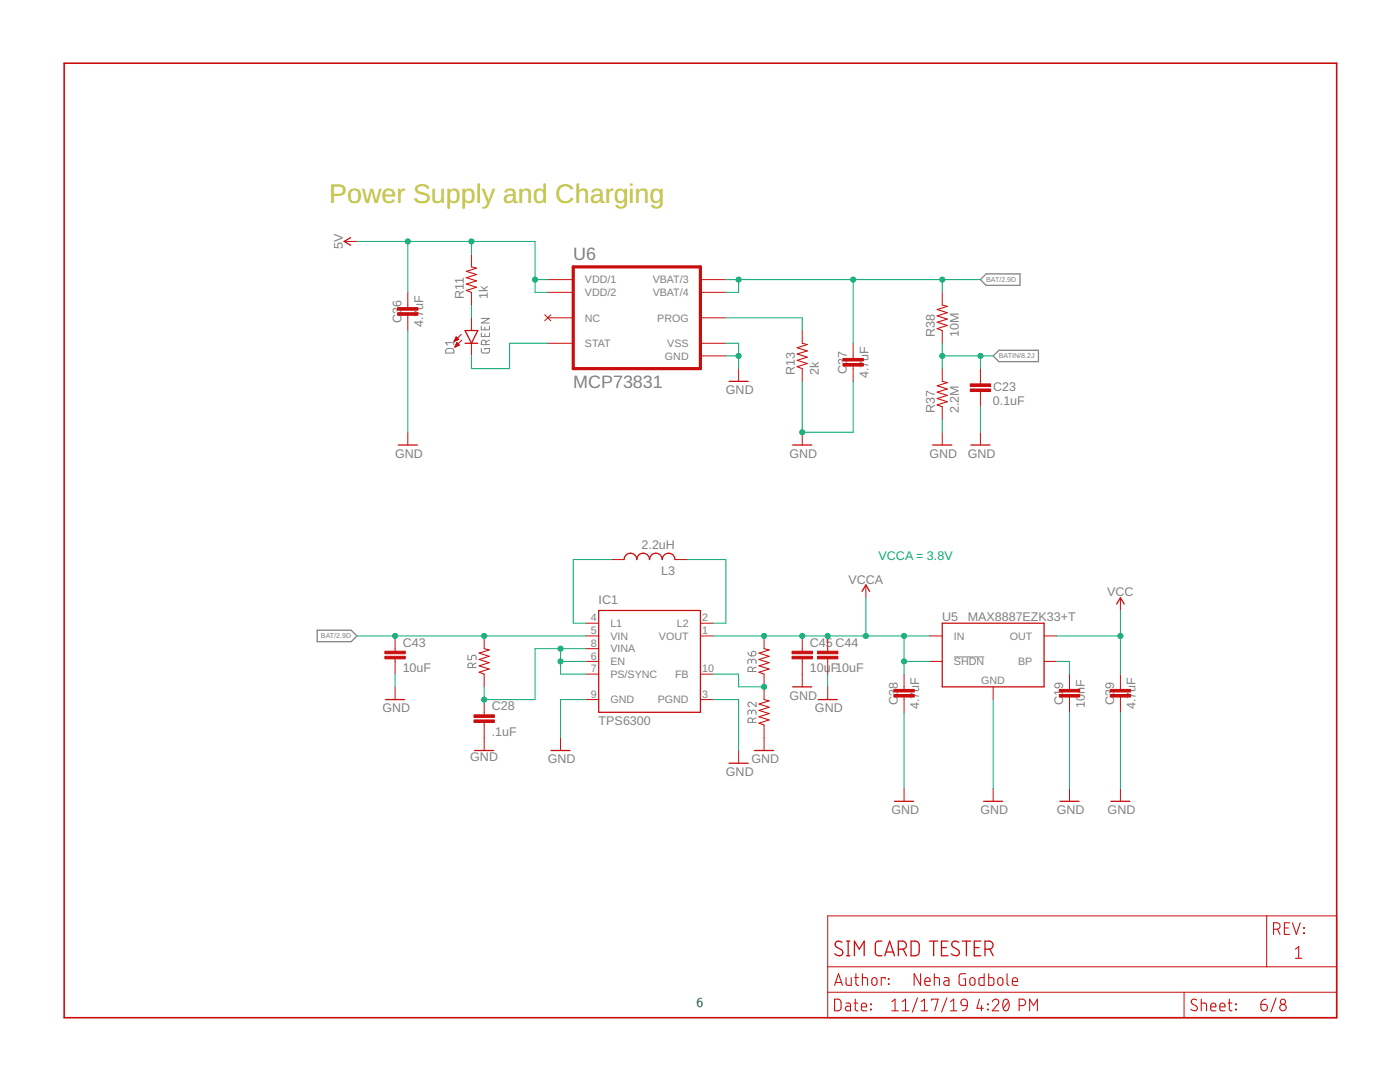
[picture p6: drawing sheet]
<svg xmlns="http://www.w3.org/2000/svg" width="279mm" height="216mm" viewBox="0 0 279 216" stroke-linecap="round" stroke-linejoin="round" font-family="sans-serif">
<g fill="none" stroke="#808080" stroke-width=".2">
<path d="M89.1 69.7l.3-.2 .9 .1 .3 .2v.6h-1.7zM90.6 67.9v.9M90.6 68.4h-1.7l.4 .4M96.1 69.5v.6l.2 .3h1.2l.2-.2v-.7h-.9v.3M96.1 65.1v.7h1.6v-.7M96.1 66.4v.8h1.6v-.8M96.1 63.5h1.6l-1.6 1h1.6M96.8 65.3v.5M96.8 66.6v.6M97 68.8v-.5a.46 .46 0 0 0-.5-.4 .46 .46 0 0 0-.4 .4v.5h1.6M97.7 67.9l-.7 .3M93.4 130.7v.9h.7v-.5a.47 .47 0 0 1 .5-.4 .47 .47 0 0 1 .4 .4v.5"/>
<path d="M94.3 133.2v-.5a.46 .46 0 0 0-.5-.4 .46 .46 0 0 0-.4 .4v.5h1.6M95 132.3l-.7 .4M149.3 130.1l.1 .5 .6 .3M150 132a.46 .46 0 0 1 .4-.5 .46 .46 0 0 1 .5 .5v.4M150 132.2v-.3a.36 .36 0 0 0-.4-.4 .36 .36 0 0 0-.3 .4v.5M150.1 130.1a.47 .47 0 0 1 .7 .1 .47 .47 0 0 1-.4 .7h-.4zM150.2 134v-.5a.46 .46 0 0 0-.5-.4 .46 .46 0 0 0-.4 .4v.5h1.6M150.9 133.1l-.7 .3M190.4 131.1h6M150 142.1a.46 .46 0 0 1 .4-.4 .46 .46 0 0 1 .5 .4v.5M150 142.4v-.4a.36 .36 0 0 0-.4-.3 .36 .36 0 0 0-.3 .3v.6M150.2 144.1v-.4a.46 .46 0 0 0-.5-.5 .46 .46 0 0 0-.4 .5v.4h1.6"/>
<path d="M150.9 140.1v.9l-.9-.7a.44 .44 0 0 0-.7 .1 .44 .44 0 0 0 .3 .6M150.9 143.2l-.7 .4"/>
</g>
<path d="M196.8 54.7h6.8v2.2h-6.8l-1.1-1.1zM198.2 71l1.1-1.1h7.9v2.3h-7.9zM63.3 125.8h6.8l1.1 1.1-1.1 1.1h-6.8z" fill="none" stroke="#808080" stroke-width=".25"/>
<g fill="none" stroke="#c90d0c" stroke-width=".21">
<path d="M94.1 53.3l1 .2-2 .6 2 .7-2 .6 2 .6-2 .7 2 .6-2 .7 1 .3M160.1 68.5l1 .2-2 .7 2 .6-2 .6 2 .7-2 .6 2 .6-2 .7 1 .4M188 60.9l1.1 .2-2.1 .7 2.1 .6-2.1 .6 2.1 .7-2.1 .6 2.1 .6-2.1 .7 1 .4M188 76.1l1.1 .2-2.1 .7 2.1 .6-2.1 .7 2.1 .6-2.1 .6 2.1 .7-2.1 .6 1 .4M96.6 129.4l1 .3-2 .6 2 .7-2 .6 2 .6-2 .7 2 .6-2 .6 1 .4M152.5 129.4l1 .3-2 .6 2 .7-2 .6 2 .6-2 .7 2 .6-2 .6 1 .4M152.5 139.6l1 .2-2 .7 2 .6-2 .7 2 .6-2 .6 2 .7-2 .6 1 .4M166.6 199.4h.8l.4 .4v1.5l-.4 .4h-.8zM166.6 196.6l.7-2.3 .8 2.3M166.8 196h1.1M168.8 195.1l.1 1.3 .3 .2h.7v-1.5M170.6 195.1h.7"/>
<path d="M170.7 199.4v2.1l.2 .2h.3M170.8 194.3v1.9l.2 .4h.3M172.1 195.1l.9 .1 .1 1.4M172.1 194.3v2.3M174.1 195.2l.5-.1a.92 .92 0 0 1 .2 1.5h-.4l-.4-.3zM176.7 195.3v-.2h-.8v1.5M177.3 195.3l.1 .1zM177.3 196.3l.1 .1zM178 199.9l.6-.5v2.3M180.1 199.9l.6-.5v2.3M183.1 199.1l-1 2.9M183.7 194.3v2.3l-1.3-2.3v2.3"/>
<path d="M183.8 199.9l.7-.5v2.3M184.6 195.8h1a.54 .54 0 0 0-.4-.7 .54 .54 0 0 0-.6 .5l.1 .9 .9 .1M185.9 199.6v-.2h1.3l-.6 2.3M186.5 195.1l.9 .1 .1 1.4M186.5 194.3v2.3M188.5 195.1h.6l.3 .4v1.1h-.6a.46 .46 0 0 1-.5-.4 .46 .46 0 0 1 .5-.5h.6M189 199.1l-1.1 2.9M189.7 199.9l.6-.5v2.3M191.9 199.6a.64 .64 0 0 1 .7-.2 .64 .64 0 0 1 .5 .6v.7h-.8a.62 .62 0 0 1-.4-1.1zM192.7 194.3h-1l-.2 .3-.1 1.5 .2 .4 1.1 .1v-1.3h-.4M193.7 195.2l.5-.1a.92 .92 0 0 1 .1 1.5h-.3l-.4-.3zM195.5 199.4l-.5 1.8h1.3"/>
<path d="M196.4 194.3v2.3h-.8l-.2-.2v-1.1l.2-.2h.8M197.3 194.3v2.3h.8l.2-.2v-1.1l-.2-.2h-.8M198 199.9a.64 .64 0 0 1 1-.5 .64 .64 0 0 1 .1 1l-1.1 1.3h1.3M199.2 195.2l.5-.1a.92 .92 0 0 1 .2 1.5h-.3l-.4-.3zM200.4 199.6a.53 .53 0 0 1 .6-.2 .53 .53 0 0 1 .3 .6 1.34 1.34 0 0 1-.5 1.7 1.4 1.4 0 0 1-.4-2.1zM201 194.3v1.9l.1 .3 .3 .1M201.3 199.9l-1.1 1.3M202 195.8h1.1a.54 .54 0 0 0-.4-.7 .54 .54 0 0 0-.7 .5l.2 .9 .9 .1M238.8 199.6a.58 .58 0 0 0-.8-.1 .58 .58 0 0 0 0 .8l.7 .4a.58 .58 0 0 1 .1 .9 .58 .58 0 0 1-.9-.1l-.2-.1M239.7 199.4v2.3M245.3 199.4l.1 2.1 .2 .2h.3M252.7 199.4l-.8 .3-.3 .7"/>
<path d="M254.2 185.4h.6a.65 .65 0 0 0 .7-.6 .65 .65 0 0 0-.7-.7h-.6v2.4M254.7 199.1l-1.1 2.9M255 185.4l.5 1.1M256.3 185.2h.8M257.4 184.1h-1.1v2.4h1.1M257.9 184.1l.8 2.4 .8-2.4M258.5 189.4l.7-.5v2.3M258.5 191.2h1.3M260.2 185.1l.1 .1zM260.2 186.1l.1 .2zM168.8 200.2h.7l.2 .2v1.3h-.5a.46 .46 0 0 1-.5-.5 .46 .46 0 0 1 .5-.4h.5M170.4 200.2h.8"/>
<path d="M171.9 200.9h1.1a.54 .54 0 0 0-.4-.7 .54 .54 0 0 0-.7 .5l.1 .9 1 .1M173.8 200.3l.1 .2zM173.8 201.4l.1 .1zM178 201.7h1.3M180.1 201.7h1.3M183.8 201.7h1.3M189.7 201.7h1.3M193.1 200.7l-.2 .5a.94 .94 0 0 1-.9 .5M195.9 200.7v1M197.1 201.4l.1 .1zM197.1 200.3l.1 .2zM203.4 200.7h.6a.65 .65 0 0 0 .7-.7 .65 .65 0 0 0-.7-.6h-.6v2.3"/>
<path d="M205.5 201.7v-2.3l.8 1.3 .7-1.3v2.3M239.7 200.2l1 .1 .1 .2v1.2M241.6 200.9h1.1a.54 .54 0 0 0-.4-.7 .54 .54 0 0 0-.7 .5l.1 .9 1 .1M243.4 200.9h1.1a.54 .54 0 0 0-.4-.7 .54 .54 0 0 0-.7 .5l.1 .9 1 .1M245.1 200.2h.8M246.6 201.4l.1 .1zM246.6 200.3l.1 .2zM251.6 200.4h.8a.66 .66 0 0 1 .5 .7 .66 .66 0 0 1-.6 .6 .66 .66 0 0 1-.7-.6z"/>
<circle cx="256" cy="199.9" r=".52"/>
<circle cx="256" cy="201" r=".65"/>
</g>
<g fill="none" stroke="#c90d0c" stroke-width=".2">
<path d="M68.7 48.2h2.5M81.4 58.3v3.1M94.1 50.7v2.6M94.1 58.3v2.6M109.3 55.8h5.1M109.3 58.3h5.1M139.8 55.8h5.1M139.8 58.3h5.1M188 58.3v2.6M81.4 62.9v3.1M90.7 68h.2M90.7 67.9h.5"/>
<path d="M90.8 67.8h.7M90.8 69.2h.1M90.8 67.6h.7M90.8 69.1h.4M90.9 67.5h.4M90.9 69h.5M91 67.4h.2M91 68.8h.7M91 68.7h.5M91 67.3h.1M91 67.2l.5 .5-.8 .4zM91.1 68.6h.3"/>
<path d="M91.1 68.5h.2M91.7 68.9l-.5-.5-.4 .9M91.7 68.9l-.9 .4M92.1 66.7l-1.4 1.4M92.2 67.9l-1.4 1.4M94.1 63.4v2.6M94.1 68.5v2.5M108.7 62.8l1.2 1.2M109.3 63.4h5.1M109.3 68.5h5.1M109.9 62.8l-1.2 1.2M139.8 63.4h5.1"/>
<path d="M139.8 68.5h5.1M139.8 71h5.1M147.4 73.6v2.5M160.1 66v2.5M160.1 73.6v2.5M170.3 68.5v3M170.3 73v3.1M188 66v2.5M188 73.6v2.5M195.7 73.6v3M195.7 78.1v3.1M81.4 86.3v2.5"/>
<path d="M160.1 86.3v2.5M188 81.2v2.5M188 86.3v2.5M195.7 86.3v2.5M122 111.7h2.5M134.7 111.7h2.5M172.8 116.7v2.6M223.6 119.3v2.5M78.8 126.9v3M78.8 131.5v3M78.8 137.1v2.5M96.6 126.9v2.5"/>
<path d="M96.6 134.5v2.6M96.6 139.6v3M116.9 124.4h2.6M116.9 126.9h2.6M116.9 129.4h2.6M116.9 132h2.6M116.9 134.5h2.6M116.9 139.6h2.6M139.8 124.4h2.5M139.8 126.9h2.5M139.8 134.5h2.5M139.8 139.6h2.5"/>
<path d="M152.5 126.9v2.5M152.5 134.5v5.1M160.1 126.9v3M160.1 131.5v5.6M165.2 126.9v3M165.2 131.5v3M165.2 137.1v2.5M180.4 134.5v3.1M180.4 139.1v3M185.5 126.9h2.5M185.5 132h2.5M198.2 137.1v2.5"/>
<path d="M208.4 126.9h2.5M208.4 132h2.5M213.4 134.5v3.1M213.4 139.1v3M223.6 134.5v3.1M223.6 139.1v3M96.6 144.2v5.6M111.9 147.2v2.6M147.4 149.8v2.5M152.5 144.7v5.1M180.4 157.4v2.5M198.2 157.4v2.5"/>
<path d="M213.4 157.4v2.5M223.6 157.4v2.5M165.2 182.8h101.6v20.3h-101.6zM165.2 198h101.6M165.2 192.9h101.6M236.3 198v5.1M252.8 182.8v10.1"/>
</g>
<g fill="none" stroke="#c90d0c" stroke-width=".25">
<path d="M70 47.4l-1.3 .8 1.3 .7M92.8 66h2.6l-1.3 2.5zM92.8 68.5h2.6M145.5 76.1h3.8M79.5 88.8h3.8M158.2 88.8h3.8M186.1 88.8h3.8M193.8 88.8h3.8M124.5 111.7a1.27 1.27 0 0 1 1.3-1.3 1.27 1.27 0 0 1 1.3 1.3 1.27 1.27 0 0 1 1.3-1.3 1.27 1.27 0 0 1 1.2 1.3 1.27 1.27 0 0 1 1.3-1.3 1.27 1.27 0 0 1 1.3 1.3 1.27 1.27 0 0 1 1.2-1.3 1.27 1.27 0 0 1 1.3 1.3M172 118l.8-1.3 .8 1.3M76.9 139.6h3.9M119.5 121.8h20.3v20.3h-20.3z"/>
<path d="M158.2 137.1h3.8M163.3 139.6h3.8M188 124.4h20.4v12.7h-20.4zM222.8 120.5l.8-1.2 .8 1.2M94.7 149.8h3.8M110 149.8h3.8M145.5 152.3h3.8M150.6 149.8h3.8M178.5 159.9h3.8M196.3 159.9h3.8M211.5 159.9h3.8M221.7 159.9h3.8"/>
<path d="M168 188a.73 .73 0 0 0-1-.1 .73 .73 0 0 0 0 1.1l.9 .5a.7 .7 0 0 1 .1 1 .7 .7 0 0 1-1 .1l-.4-.3M169 190.7h.6M169 187.8h.6M169.3 187.8v2.9M170.5 190.7v-2.9l1 1.6 1-1.6v2.9M176 187.8h-.8l-.4 .2-.1 .4v1.7l.1 .3a1.16 1.16 0 0 0 1.2 .3M176.6 190.7l.9-2.9 1 2.9M176.8 190h1.5M179.3 189.4h.8a.8 .8 0 0 0 .8-.8 .8 .8 0 0 0-.8-.8h-.8v2.9M180.3 189.4l.6 1.3M181.8 187.8a1.52 1.52 0 0 1 1.4 .2l.3 .6-.1 1.5-.2 .4a1.73 1.73 0 0 1-1.4 .2zM185.5 187.8h1.6"/>
<path d="M186.3 187.8v2.9M187.9 189.1h1M189.2 187.8h-1.3v2.9h1.3M191.3 188a.73 .73 0 0 0-1.1-.1 .73 .73 0 0 0 .1 1.1l.9 .5a.7 .7 0 0 1 .1 1 .7 .7 0 0 1-1 .1l-.4-.3M192.1 187.8h1.6M192.9 187.8v2.9M194.4 189.1h1M195.7 187.8h-1.3v2.9h1.3M196.6 189.4h.8a.8 .8 0 0 0 .8-.8 .8 .8 0 0 0-.8-.8h-.8v2.9M197.5 189.4l.7 1.3"/>
</g>
<g fill="#c90d0c" stroke="#c90d0c" stroke-width=".2">
<path d="M193.6 76.6h4.1v.5h-4.1z"/>
<path d="M193.6 77.6h4.1v.5h-4.1z"/>
<path d="M79.4 62.4h4v.5h-4z"/>
<path d="M79.4 61.4h4v.5h-4z"/>
<path d="M168.2 72.5h4.1v.5h-4.1z"/>
<path d="M168.2 71.5h4.1v.5h-4.1z"/>
<path d="M76.8 131h4.1v.5h-4.1z"/>
<path d="M76.8 129.9h4.1v.6h-4.1z"/>
<path d="M94.6 143.7h4.1v.5h-4.1z"/>
<path d="M94.6 142.6h4.1v.6h-4.1z"/>
<path d="M163.2 131h4v.5h-4z"/>
<path d="M163.2 129.9h4v.6h-4z"/>
<path d="M178.4 138.6h4.1v.5h-4.1z"/>
<path d="M178.4 137.6h4.1v.5h-4.1z"/>
<path d="M221.6 138.6h4v.5h-4z"/>
<path d="M221.6 137.6h4v.5h-4z"/>
<path d="M211.4 138.6h4.1v.5h-4.1z"/>
<path d="M211.4 137.6h4.1v.5h-4.1z"/>
<path d="M158.1 131h4v.5h-4z"/>
<path d="M158.1 129.9h4v.6h-4z"/>
</g>
<path d="M114.4 53.3h25.4v20.3h-25.4z" fill="none" stroke="#c90d0c" stroke-width=".63"/>
<path d="M12.8 12.6h254v190.5h-254z" fill="none" stroke="#c90d0c" stroke-width=".32"/>
<g fill="none" stroke="#0dab76" stroke-width=".2">
<path d="M71.2 48.2h35.6v10.1h2.5M81.4 48.2v10.1M94.1 48.2v2.5M106.8 55.8h2.5M144.9 55.8h50.8M147.4 55.8v2.5h-2.5M170.3 55.8v12.7M188 55.8v2.5M81.4 66v20.3M94.1 60.9v2.5M109.3 68.5h-7.6v5.1h-7.6v-2.6M144.9 68.5h2.5v5.1"/>
<path d="M144.9 71h2.5M144.9 63.4h15.2v2.6M160.1 76.1v10.2h10.2v-10.2M188 71h10.2M188 68.5v5.1M195.7 71v2.6M188 83.7v2.6M195.7 81.2v5.1M122 111.7h-7.6v12.7h2.5M137.2 111.7h7.7v12.7h-2.6M172.8 119.3v7.6M71.2 126.9h45.7"/>
<path d="M78.8 134.5v2.6M111.9 129.4v5.1h5M111.9 132h5M116.9 139.6h-5v7.6M116.9 129.4h-10.1v10.2h-10.2v-2.5M142.3 134.5h5.1v2.6h5.1M142.3 139.6h5.1v10.2M142.3 126.9h43.2M165.2 134.5v2.6M180.4 126.9v7.6M180.4 132h5.1M198.2 139.6v17.8"/>
<path d="M210.9 132h2.5v2.5M210.9 126.9h12.7M223.6 121.8v12.7M180.4 142.1v15.3M213.4 142.1v15.3M223.6 142.1v15.3"/>
</g>
<g fill="#0dab76" stroke="#0dab76" stroke-width=".2">
<circle cx="147.4" cy="71" r=".51"/>
<circle cx="160.1" cy="86.3" r=".51"/>
<circle cx="188" cy="71" r=".51"/>
<circle cx="195.7" cy="71" r=".51"/>
<circle cx="96.6" cy="139.6" r=".51"/>
<circle cx="111.9" cy="129.4" r=".51"/>
<circle cx="111.9" cy="132" r=".51"/>
<circle cx="152.5" cy="137.1" r=".51"/>
<circle cx="188" cy="55.8" r=".51"/>
<circle cx="147.4" cy="55.8" r=".51"/>
<circle cx="170.3" cy="55.8" r=".51"/>
<circle cx="96.6" cy="126.9" r=".51"/>
<circle cx="78.8" cy="126.9" r=".51"/>
<circle cx="106.8" cy="55.8" r=".51"/>
<circle cx="94.1" cy="48.2" r=".51"/>
<circle cx="81.4" cy="48.2" r=".51"/>
<circle cx="223.6" cy="126.9" r=".51"/>
<circle cx="180.4" cy="132" r=".51"/>
<circle cx="152.5" cy="126.9" r=".51"/>
<circle cx="165.2" cy="126.9" r=".51"/>
<circle cx="180.4" cy="126.9" r=".51"/>
<circle cx="160.1" cy="126.9" r=".51"/>
<circle cx="172.8" cy="126.9" r=".51"/>
</g>
<text font-size="5.4" fill="#c8c832" x="65.7" y="40.6">Power Supply and Charging</text>
<g font-size="3.6" fill="#808080">
<text x="114.4" y="52">U6</text>
<text x="114.4" y="77.4">MCP73831</text>
</g>
<text font-size="2.7" x="139" y="200.9">6</text>
<g font-size="2.5" fill="#808080">
<text x="68.4" y="49.7" transform="rotate(-90 68.4 49.7)">5V</text>
<text x="92.6" y="59.6" transform="rotate(-90 92.6 59.6)">R11</text>
<text x="97.4" y="59.6" transform="rotate(-90 97.4 59.6)">1k</text>
<text x="80.1" y="64.4" transform="rotate(-90 80.1 64.4)">C</text>
<text x="80.1" y="62.6" transform="rotate(-90 80.1 62.6)">3</text>
<text x="80.1" y="61.2" transform="rotate(-90 80.1 61.2)">6</text>
<text x="84.4" y="65.3" transform="rotate(-90 84.4 65.3)">4.7uF</text>
<text x="169" y="71.4" transform="rotate(-90 169 71.4)">7</text>
<text x="186.5" y="67.2" transform="rotate(-90 186.5 67.2)">R38</text>
<text x="191.3" y="67.2" transform="rotate(-90 191.3 67.2)">10M</text>
<text x="158.6" y="74.8" transform="rotate(-90 158.6 74.8)">R13</text>
<text x="163.4" y="74.8" transform="rotate(-90 163.4 74.8)">2k</text>
<text x="169" y="74.6" transform="rotate(-90 169 74.6)">C</text>
<text x="169" y="72.8" transform="rotate(-90 169 72.8)">3</text>
<text x="173.3" y="75.5" transform="rotate(-90 173.3 75.5)">4.7uF</text>
<text x="144.9" y="78.6">GND</text>
<text x="186.5" y="82.5" transform="rotate(-90 186.5 82.5)">R37</text>
<text x="191.3" y="82.5" transform="rotate(-90 191.3 82.5)">2.2M</text>
<text x="198.2" y="80.8">0.1uF</text>
<text x="198.2" y="78">C23</text>
<text x="78.8" y="91.3">GND</text>
<text x="157.6" y="91.3">GND</text>
<text x="185.5" y="91.3">GND</text>
<text x="193.1" y="91.3">GND</text>
<text x="128" y="109.6">2.2uH</text>
<text x="131.9" y="114.7">L3</text>
<text x="169.3" y="116.5">VCCA</text>
<text x="221" y="119">VCC</text>
<text x="119.5" y="120.5">IC1</text>
<text x="188" y="123.8">U5</text>
<text x="193.1" y="123.8">MAX8887EZK33+T</text>
<text x="80.4" y="129">C43</text>
<text x="161.6" y="129">C45 C44</text>
<text x="80.4" y="134.1">10uF</text>
<text x="161.6" y="134.1">10u</text>
<text x="165.8" y="134.1">F10uF</text>
<text x="179.2" y="137.4" transform="rotate(-90 179.2 137.4)">8</text>
<text x="212.2" y="137.4" transform="rotate(-90 212.2 137.4)">9</text>
<text x="222.3" y="137.4" transform="rotate(-90 222.3 137.4)">9</text>
<text x="76.3" y="142.1">GND</text>
<text x="98.1" y="141.7">C28</text>
<text x="157.6" y="139.6">GND</text>
<text x="162.6" y="142.1">GND</text>
<text x="179.2" y="140.6" transform="rotate(-90 179.2 140.6)">C</text>
<text x="179.2" y="138.8" transform="rotate(-90 179.2 138.8)">3</text>
<text x="183.5" y="141.5" transform="rotate(-90 183.5 141.5)">4.7uF</text>
<text x="212.2" y="140.6" transform="rotate(-90 212.2 140.6)">C</text>
<text x="212.2" y="138.8" transform="rotate(-90 212.2 138.8)">1</text>
<text x="216.5" y="141.2" transform="rotate(-90 216.5 141.2)">10nF</text>
<text x="222.3" y="140.6" transform="rotate(-90 222.3 140.6)">C</text>
<text x="222.3" y="138.8" transform="rotate(-90 222.3 138.8)">3</text>
<text x="226.6" y="141.5" transform="rotate(-90 226.6 141.5)">4.7uF</text>
<text x="98.1" y="146.8">.1uF</text>
<text x="119.5" y="144.7">TPS6300</text>
<text x="93.8" y="151.8">GND</text>
<text x="109.3" y="152.3">GND</text>
<text x="144.9" y="154.8">GND</text>
<text x="150" y="152.3">GND</text>
<text x="177.9" y="162.4">GND</text>
<text x="195.7" y="162.4">GND</text>
<text x="210.9" y="162.4">GND</text>
<text x="221.1" y="162.4">GND</text>
</g>
<text font-size="2.5" fill="#0dab76" x="175.3" y="111.7">VCCA = 3.8V</text>
<g font-size="2.1" fill="#808080">
<text x="116.7" y="56.6">VDD/1</text>
<text x="116.7" y="59.1">VDD/2</text>
<text x="130.3" y="56.6">VBAT/3</text>
<text x="130.3" y="59.1">VBAT/4</text>
<text x="116.7" y="64.2">NC</text>
<text x="131.2" y="64.2">PROG</text>
<text x="116.7" y="69.2">STAT</text>
<text x="132.7" y="71.8">GND</text>
<text x="133.2" y="69.2">VSS</text>
<text x="117.9" y="124">4</text>
<text x="121.8" y="125.1">L1</text>
<text x="135.1" y="125.1">L2</text>
<text x="140.1" y="124">2</text>
<text x="117.9" y="126.5">5</text>
<text x="117.9" y="129.1">8</text>
<text x="117.9" y="131.6">6</text>
<text x="121.8" y="127.7">VIN</text>
<text x="121.8" y="130.2">VINA</text>
<text x="131.5" y="127.7">VOUT</text>
<text x="140.1" y="126.5">1</text>
<text x="190.4" y="127.7">IN</text>
<text x="201.5" y="127.7">OUT</text>
<text x="117.9" y="134.2">7</text>
<text x="121.8" y="132.7">EN</text>
<text x="121.8" y="135.3">PS/SYNC</text>
<text x="134.7" y="135.3">FB</text>
<text x="140.1" y="134.2">10</text>
<text x="190.4" y="132.7">SHDN</text>
<text x="195.8" y="136.5">GND</text>
<text x="203.2" y="132.7">BP</text>
<text x="117.9" y="139.2">9</text>
<text x="121.8" y="140.3">GND</text>
<text x="131.3" y="140.4">PGND</text>
<text x="140.1" y="139.2">3</text>
</g>
<g font-size="1.4" fill="#808080">
<text x="196.8" y="56.3">BAT/2.9D</text>
<text x="199.3" y="71.5">BATIN/8.2J</text>
<text x="64" y="127.4">BAT/2.9D</text>
</g>
</svg>
